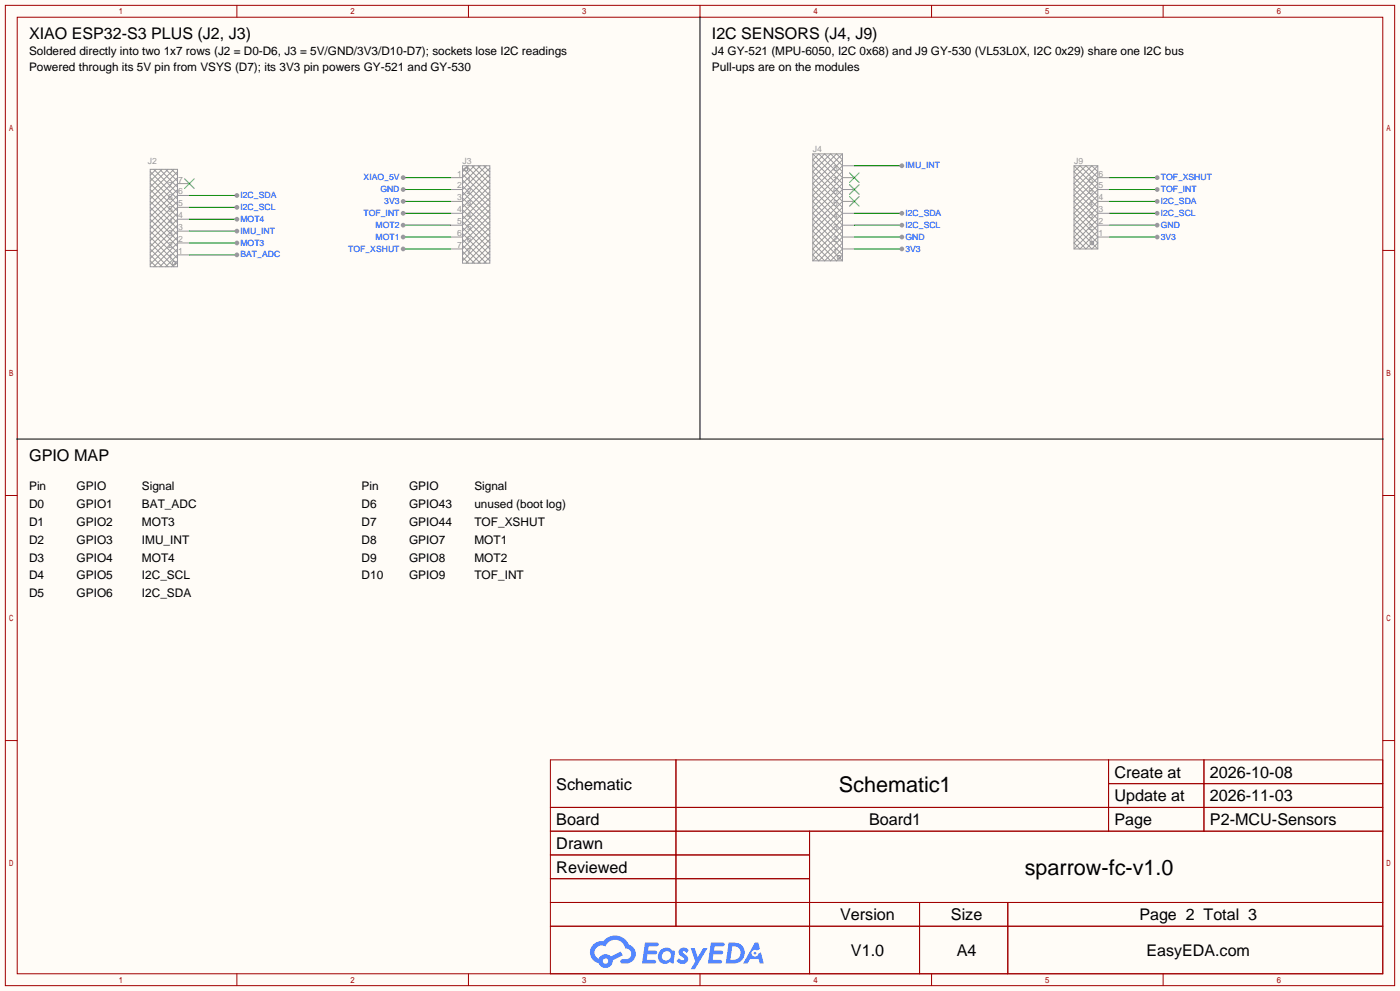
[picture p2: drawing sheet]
<svg xmlns="http://www.w3.org/2000/svg" width="299mm" height="212mm" viewBox="0 0 299 212" stroke-linecap="round" stroke-linejoin="round" font-family="sans-serif">
<path d="M0 0h299.5v211.8h-299.5z" fill="#fffcf7"/>
<g fill="none" stroke="#a10000" stroke-width=".21">
<path d="M1.1 1.1h297.2v209.6h-297.2zM3.7 3.7h292.1v204.5h-292.1zM50.7 1.1v2.6M100.2 1.1v2.6M149.7 1.1v2.6M199.3 1.1v2.6M248.8 1.1v2.6M1.1 53.5h2.6M295.8 53.5h2.5M1.1 105.9h2.6M295.8 105.9h2.5M1.1 158.3h2.6"/>
<path d="M295.8 158.3h2.5M117.7 162.4h178.1v45.8h-178.1zM117.7 172.6h178.1M117.7 177.7h178.1M144.6 162.4v35.6M173.2 177.7v30.5M237.1 162.4v15.3M237.1 167.5h58.7M257.5 162.4v15.3M117.7 182.8h55.5M117.7 192.9h178.1M117.7 187.8h55.5"/>
<path d="M117.7 198h178.1M196.7 192.9v15.3M215.6 192.9v15.3M50.7 208.2v2.5M100.2 208.2v2.5M149.7 208.2v2.5M199.3 208.2v2.5M248.8 208.2v2.5"/>
</g>
<g fill="#5487ff">
<path d="M145.5 202.8a1.3 1.3 0 0 1 1.8 .3l-.4 .6a.54 .54 0 0 0-.9-.2l.1 .2a1.28 1.28 0 0 1 .8 2 1.53 1.53 0 0 1-2.2-.3l.5-.6 .8 .5a.31 .31 0 0 0 .4-.3 .31 .31 0 0 0-.3-.3 1.12 1.12 0 0 1-.6-1.9z"/>
<path d="M147.7 202.7h.9l.7 1.9 1.1-1.9h.9l-2.7 4.5h-.9l1-1.7z"/>
<path d="M138 201.5h1.6a1.31 1.31 0 0 1 1.2 .2 .4 .4 0 0 1-.3 .6h-1.8l-.1 .9h1.6a.4 .4 0 0 1 .4 .4 .4 .4 0 0 1-.4 .4h-1.7l-.2 1.2h1.4a.46 .46 0 0 1 .5 .1 .46 .46 0 0 1 .1 .5l-.3 .2h-2.7z"/>
<path d="M152.1 201.5h1.6a1.32 1.32 0 0 1 1.3 .2 .39 .39 0 0 1-.4 .6h-1.7l-.2 .9h1.7a.4 .4 0 0 1 .3 .4 .4 .4 0 0 1-.4 .4h-1.7l-.2 1.2h1.4a.46 .46 0 0 1 .5 .1 .46 .46 0 0 1 .1 .5l-.3 .2h-2.7z"/>
<path d="M161.5 201.5h.7l.4 1.3-.7 .4a.75 .75 0 0 0-1.1 .3 .75 .75 0 0 0 .5 1 .75 .75 0 0 0 .9-.6l.6-.3 .6 2.4h-.9l-.2-1h-1.9l-.5 1h-.9z"/>
<path d="M155.9 201.5l-.7 4.5h1.5a2.27 2.27 0 0 0 2.6-2.3 2.27 2.27 0 0 0-2.7-2.2zM156.6 202.3a1.5 1.5 0 0 1 1.8 1.5 1.5 1.5 0 0 1-1.9 1.4h-.3z"/>
<path d="M141.3 203.1a1.6 1.6 0 0 0-.3 2.3 1.6 1.6 0 0 0 2.3 .2l.8 .4 .3-2.5-.2-.3h-.4a1.58 1.58 0 0 0-2.5-.1zM141.9 203.6a.98 .98 0 0 1 1.6 .5 .98 .98 0 0 1-1.1 1.2 .94 .94 0 0 1-.8-.6 .94 .94 0 0 1 .3-1.1z"/>
<path d="M126.9 201.9a2.37 2.37 0 0 0 1.2 4 1.54 1.54 0 0 0 1.7 1 1.54 1.54 0 0 0 1.3-1.6l2.1-1.1-.5-.8-2 1.1a1.57 1.57 0 0 0-2.6 .4 1.5 1.5 0 0 1-.8-2.1 1.5 1.5 0 0 1 2.2-.5 2.23 2.23 0 0 1 2.3-1.4 2.23 2.23 0 0 1 2 1.8 1.16 1.16 0 0 1 1.2 1.1 1.16 1.16 0 0 1-1 1.3h-.7a.47 .47 0 0 0-.6 .3 .47 .47 0 0 0 .4 .6 2.17 2.17 0 0 0 2.5-1 2.17 2.17 0 0 0-.3-2.7l-.8-.4a3.2 3.2 0 0 0-5.4-.7l-1.2 .1zM129 205.4a.58 .58 0 0 1 1.1 0 .58 .58 0 0 1-1.1 0z"/>
<circle cx="161.5" cy="203.8" r=".28"/>
</g>
<g fill="none" stroke="#999" stroke-width=".21">
<path d="M173.9 32.9h6.3v22.9h-6.3zM173.9 32.9l6.3 6.3-6.3 6.4 6.3 6.3-3.8 3.9-2.5-2.6 6.3-6.3-6.3-6.4 6.3-6.3-1.3-1.3-5 5.1 6.3 6.3-6.3 6.4 5 5.1 1.3-1.3-6.3-6.4 6.3-6.3-6.3-6.4 2.5-2.5 3.8 3.8-6.3 6.4 6.3 6.3-6.3 6.4M180.2 38l-5.1-5.1-1.2 1.3 6.3 6.3M180.2 35.4l-2.5-2.5-3.8 3.8 6.3 6.4M180.2 32.9l-6.3 6.3 6.3 6.4M180.2 35.4l-6.3 6.4 6.3 6.3M180.2 38l-6.3 6.3 6.3 6.4M180.2 38h2.6M180.2 35.4h2.6M229.7 35.4h5.1v17.8h-5.1zM229.7 36.7l1.3-1.3 3.8 3.8-5.1 5.1 5.1 5.1-3.8 3.8-1.3-1.3 5.1-5-5.1-5.1 5.1-5.1-1.2-1.3-3.9 3.8 5.1 5.1-5.1 5.1 3.9 3.8 1.2-1.3-5.1-5 5.1-5.1zM229.7 35.4l5.1 5.1"/>
<path d="M234.8 38h2.6M234.8 38l-2.5-2.6-2.6 2.6 5.1 5.1M234.8 35.4l-5.1 5.1 5.1 5.1M234.8 38l-5.1 5.1 5.1 5M179.6 54.6l.2 .2M179.8 55.2l-.2 .1M180.2 40.5l-6.3 6.4 6.3 6.3M180.2 43.1l-6.3 6.3 6.3 6.4M180.2 45.6l-6.3 6.3 3.8 3.9 2.5-2.6M180.2 48.1l-6.3 6.4 1.2 1.3 5.1-5.1M180.2 53.2h2.6M180.2 50.7h2.6"/>
<path d="M180.2 48.1h2.6M180.2 45.6h2.6M180.2 43.1h2.6M180.2 40.5h2.6M233.7 51.6l.2 .2M233.9 52.1l-.2 .2M234.8 50.7h2.6M234.8 48.1h2.6M234.8 45.6h2.6M234.8 43.1h2.6M234.8 40.5h2.6M234.8 40.5l-5.1 5.1 5.1 5.1"/>
<path d="M234.8 43.1l-5.1 5 5.1 5.1M234.8 45.6l-5.1 5.1 2.6 2.5 2.5-2.5M234.8 48.1l-5.1 5.1"/>
<circle cx="179.5" cy="55" r=".38"/>
<circle cx="233.6" cy="51.9" r=".38"/>
</g>
<path d="M181.7 39.5l2.1 2M181.7 37l2.1 2M183.8 39.5l-2.1 2M183.8 37l-2.1 2M181.7 42l2.1 2.1M183.8 42l-2.1 2.1" fill="none" stroke="#3c3" stroke-width=".21"/>
<path d="M182.8 53.2h10.1" fill="none" stroke="#008700" stroke-width=".21"/>
<circle cx="192.9" cy="53.2" r=".51" fill="#999"/>
<path d="M182.8 50.7h10.1" fill="none" stroke="#008700" stroke-width=".21"/>
<circle cx="192.9" cy="50.7" r=".51" fill="#999"/>
<path d="M182.8 48.1h10.1" fill="none" stroke="#008700" stroke-width=".21"/>
<circle cx="192.9" cy="48.1" r=".51" fill="#999"/>
<path d="M182.8 45.6h10.1" fill="none" stroke="#008700" stroke-width=".21"/>
<circle cx="192.9" cy="45.6" r=".51" fill="#999"/>
<path d="M182.8 35.4h10.1" fill="none" stroke="#008700" stroke-width=".21"/>
<circle cx="192.9" cy="35.4" r=".51" fill="#999"/>
<path d="M237.4 50.7h10.1" fill="none" stroke="#008700" stroke-width=".21"/>
<circle cx="247.5" cy="50.7" r=".51" fill="#999"/>
<path d="M237.4 48.1h10.1" fill="none" stroke="#008700" stroke-width=".21"/>
<circle cx="247.5" cy="48.1" r=".51" fill="#999"/>
<path d="M237.4 45.6h10.1" fill="none" stroke="#008700" stroke-width=".21"/>
<circle cx="247.5" cy="45.6" r=".51" fill="#999"/>
<path d="M237.4 43.1h10.1" fill="none" stroke="#008700" stroke-width=".21"/>
<circle cx="247.5" cy="43.1" r=".51" fill="#999"/>
<path d="M237.4 40.5h10.1" fill="none" stroke="#008700" stroke-width=".21"/>
<circle cx="247.5" cy="40.5" r=".51" fill="#999"/>
<path d="M237.4 38h10.1" fill="none" stroke="#008700" stroke-width=".21"/>
<circle cx="247.5" cy="38" r=".51" fill="#999"/>
<g fill="none" stroke="#999" stroke-width=".21">
<path d="M32.1 36.2h5.9v20.8h-5.9zM32.1 39.2l5.9 5.9M32.1 38l5.9 5.8M32.1 36.7l5.9 5.8M32.9 36.2l5.1 5.1M33.4 36.2l-1.3 1.3M34.2 36.2l3.8 3.8M34.7 36.2l-2.6 2.5M35.4 36.2l2.6 2.5M35.9 36.2l-3.8 3.8M36.7 36.2l1.3 1.3M37.2 36.2l-5.1 5.1"/>
<path d="M38 36.7l-5.9 5.8M38 38l-5.9 5.8M40.5 39.2h-2.5l-5.9 5.9M32.1 55.8l1.3 1.2M32.1 54.5l2.6 2.5M32.1 53.2l3.8 3.8M32.1 51.9l5.1 5.1M32.1 50.7l5.9 5.8M32.1 49.4l5.9 5.8M32.1 48.1l5.9 5.9M32.1 46.9l5.9 5.8M32.1 45.6l5.9 5.8"/>
<path d="M32.1 44.3l5.9 5.9M32.1 43.1l5.9 5.8M32.1 41.8l5.9 5.8M32.1 40.5l5.9 5.9M37.6 56.4l-.2 .2M38 40.5l-5.9 5.9M38 43.1l-5.9 5.8M38 45.6l-5.9 5.8M38 48.1l-5.9 5.9M38 50.7l-5.9 5.8M38 53.2l-3.8 3.8M38 55.8l-1.3 1.2"/>
<path d="M40.5 41.8h-2.5l-5.9 5.8M40.5 44.3h-2.5l-5.9 5.9M40.5 46.9h-2.5l-5.9 5.8M40.5 49.4h-2.5l-5.9 5.8M40.5 51.9h-2.5l-5.1 5.1M40.5 54.5h-2.5l-2.6 2.5"/>
<circle cx="37.2" cy="56.3" r=".38"/>
</g>
<path d="M39.5 38.2l2 2.1M41.5 38.2l-2 2.1" fill="none" stroke="#3c3" stroke-width=".21"/>
<path d="M40.5 54.5h10.2" fill="none" stroke="#008700" stroke-width=".21"/>
<circle cx="50.7" cy="54.5" r=".51" fill="#999"/>
<path d="M40.5 51.9h10.2" fill="none" stroke="#008700" stroke-width=".21"/>
<circle cx="50.7" cy="51.9" r=".51" fill="#999"/>
<path d="M40.5 49.4h10.2" fill="none" stroke="#008700" stroke-width=".21"/>
<circle cx="50.7" cy="49.4" r=".51" fill="#999"/>
<path d="M40.5 46.9h10.2" fill="none" stroke="#008700" stroke-width=".21"/>
<circle cx="50.7" cy="46.9" r=".51" fill="#999"/>
<path d="M40.5 44.3h10.2" fill="none" stroke="#008700" stroke-width=".21"/>
<circle cx="50.7" cy="44.3" r=".51" fill="#999"/>
<path d="M40.5 41.8h10.2" fill="none" stroke="#008700" stroke-width=".21"/>
<circle cx="50.7" cy="41.8" r=".51" fill="#999"/>
<g fill="none" stroke="#999" stroke-width=".21">
<path d="M98.9 35.4h5.9v20.9h-5.9zM98.9 39.8l5.9 5.8M98.9 38.5l5.9 5.8M98.9 37.2l5.9 5.9M98.9 35.9l5.9 5.9M99.7 35.4l5.1 5.1M99.9 35.9l.1 .1M100 36.4l-.1 .1M100.2 35.4l-1.3 1.3M101 35.4l3.8 3.8M101.5 35.4l-2.6 2.6h-2.5M102.2 35.4l2.6 2.6"/>
<path d="M102.7 35.4l-3.8 3.8M103.5 35.4l1.3 1.3M104 35.4l-5.1 5.1h-2.5M104.8 35.9l-5.9 5.9M104.8 37.2l-5.9 5.9h-2.5M104.8 38.5l-5.9 5.8M104.8 39.8l-5.9 5.8h-2.5M98.9 55l1.3 1.3M98.9 53.7l2.6 2.6M98.9 52.5l3.8 3.8M98.9 51.2l5.1 5.1M98.9 49.9l5.9 5.9"/>
<path d="M98.9 48.6l5.9 5.9M98.9 47.4l5.9 5.8M98.9 46.1l5.9 5.8M98.9 44.8l5.9 5.9M98.9 43.6l5.9 5.8M98.9 42.3l5.9 5.8M98.9 41l5.9 5.9M104.8 41l-5.9 5.9M104.8 42.3l-5.9 5.8h-2.5M104.8 43.6l-5.9 5.8M104.8 44.8l-5.9 5.9h-2.5M104.8 46.1l-5.9 5.8"/>
<path d="M104.8 47.4l-5.9 5.8h-2.5M104.8 48.6l-5.9 5.9M104.8 49.9l-5.9 5.9M104.8 51.2l-5.1 5.1M104.8 52.5l-3.8 3.8M104.8 53.7l-2.6 2.6M104.8 55l-1.3 1.3"/>
<circle cx="99.7" cy="36.2" r=".38"/>
</g>
<path d="M86.2 38h10.2" fill="none" stroke="#008700" stroke-width=".21"/>
<circle cx="86.2" cy="38" r=".51" fill="#999"/>
<path d="M86.2 40.5h10.2" fill="none" stroke="#008700" stroke-width=".21"/>
<circle cx="86.2" cy="40.5" r=".51" fill="#999"/>
<path d="M86.2 43.1h10.2" fill="none" stroke="#008700" stroke-width=".21"/>
<circle cx="86.2" cy="43.1" r=".51" fill="#999"/>
<path d="M86.2 45.6h10.2" fill="none" stroke="#008700" stroke-width=".21"/>
<circle cx="86.2" cy="45.6" r=".51" fill="#999"/>
<path d="M86.2 48.1h10.2" fill="none" stroke="#008700" stroke-width=".21"/>
<circle cx="86.2" cy="48.1" r=".51" fill="#999"/>
<path d="M86.2 50.7h10.2" fill="none" stroke="#008700" stroke-width=".21"/>
<circle cx="86.2" cy="50.7" r=".51" fill="#999"/>
<path d="M86.2 53.2h10.2" fill="none" stroke="#008700" stroke-width=".21"/>
<circle cx="86.2" cy="53.2" r=".51" fill="#999"/>
<path d="M149.7 3.6v90.3M3.6 93.9h292.3" fill="none" stroke="#000" stroke-width=".21"/>
<g font-size="4.6">
<text x="179.4" y="169.4">Schematic1</text>
<text x="219.2" y="187.1">sparrow-fc-v1.0</text>
</g>
<g font-size="3.5">
<text x="6.2" y="98.5">GPIO MAP</text>
<text x="238.4" y="166.2">Create at</text>
<text x="258.8" y="166.2">2026-10-08</text>
<text x="119" y="168.8">Schematic</text>
<text x="238.4" y="171.3">Update at</text>
<text x="258.8" y="171.3">2026-11-03</text>
<text x="119" y="176.4">Board</text>
<text x="185.9" y="176.4">Board1</text>
<text x="258.8" y="176.4">P2-MCU-Sensors</text>
<text x="119" y="181.5">Drawn</text>
<text x="119" y="186.6">Reviewed</text>
<text x="179.7" y="196.7">Version</text>
<text x="203.4" y="196.7">Size</text>
<text x="182" y="204.3">V1.0</text>
<text x="204.7" y="204.3">A4</text>
</g>
<g font-size="3.4">
<text x="6.2" y="8.3">XIAO ESP32-S3 PLUS (J2, J3)</text>
<text x="152.3" y="8.3">I2C SENSORS (J4, J9)</text>
<text x="238.4" y="176.4">Page</text>
<text x="243.7" y="196.7">Page 2 Total 3</text>
<text x="245.3" y="204.3">EasyEDA.com</text>
</g>
<g font-size="2.5">
<text x="6.2" y="11.8">Soldered directly into two 1x7 rows (J2 = D0-D6, J3 = 5V/GND/3V3/D10-D7); sockets lose I2C readings</text>
<text x="152.3" y="11.8">J4 GY-521 (MPU-6050, I2C 0x68) and J9 GY-530 (VL53L0X, I2C 0x29) share one I2C bus</text>
<text x="6.2" y="15.1">Powered through its 5V pin from VSYS (D7); its 3V3 pin powers GY-521 and GY-530</text>
<text x="152.3" y="15.2">Pull-ups are on the modules</text>
<text x="6.2" y="104.8">Pin</text>
<text x="16.4" y="104.8">GPIO</text>
<text x="30.4" y="104.8">Signal</text>
<text x="77.3" y="104.8">Pin</text>
<text x="87.5" y="104.8">GPIO</text>
<text x="101.5" y="104.8">Signal</text>
<text x="6.2" y="108.6">D0</text>
<text x="6.2" y="112.4">D1</text>
<text x="16.4" y="108.6">GPIO1</text>
<text x="16.4" y="112.4">GPIO2</text>
<text x="30.4" y="108.6">BAT_ADC</text>
<text x="30.4" y="112.4">MOT3</text>
<text x="77.3" y="108.6">D6</text>
<text x="77.3" y="112.4">D7</text>
<text x="87.5" y="108.6">GPIO43</text>
<text x="87.5" y="112.4">GPIO44</text>
<text x="101.5" y="108.6">unused (boot log)</text>
<text x="101.5" y="112.4">TOF_XSHUT</text>
<text x="6.2" y="116.3">D2</text>
<text x="16.4" y="116.3">GPIO3</text>
<text x="30.4" y="116.3">IMU_INT</text>
<text x="77.3" y="116.3">D8</text>
<text x="87.5" y="116.3">GPIO7</text>
<text x="101.5" y="116.3">MOT1</text>
<text x="6.2" y="120.1">D3</text>
<text x="6.2" y="123.9">D4</text>
<text x="16.4" y="120.1">GPIO4</text>
<text x="16.4" y="123.9">GPIO5</text>
<text x="30.4" y="120.1">MOT4</text>
<text x="30.4" y="123.9">I2C_SCL</text>
<text x="77.3" y="120.1">D9</text>
<text x="77.3" y="123.9">D10</text>
<text x="87.5" y="120.1">GPIO8</text>
<text x="87.5" y="123.9">GPIO9</text>
<text x="101.5" y="120.1">MOT2</text>
<text x="101.5" y="123.9">TOF_INT</text>
<text x="6.2" y="127.7">D5</text>
<text x="16.4" y="127.7">GPIO6</text>
<text x="30.4" y="127.7">I2C_SDA</text>
</g>
<g font-size="1.8" fill="#999">
<text x="31.6" y="35">J2</text>
<text x="98.9" y="35">J3</text>
<text x="173.9" y="32.4">J4</text>
<text x="229.7" y="35">J9</text>
<text x="36" y="40.3">7</text>
<text x="38.1" y="41.6">6</text>
<text x="38.1" y="39">7</text>
<text x="97.8" y="37.7">1</text>
<text x="97.8" y="40.3">2</text>
<text x="99.9" y="39">1</text>
<text x="99.9" y="41.6">2</text>
<text x="178.2" y="41.6">6</text>
<text x="178.2" y="39">7</text>
<text x="178.2" y="36.5">8</text>
<text x="232.9" y="41.6">5</text>
<text x="232.9" y="39">6</text>
<text x="234.9" y="40.3">5</text>
<text x="234.9" y="37.7">6</text>
<text x="36" y="47.9">4</text>
<text x="36" y="45.4">5</text>
<text x="36" y="42.8">6</text>
<text x="38.1" y="46.6">4</text>
<text x="38.1" y="44.1">5</text>
<text x="97.8" y="42.8">3</text>
<text x="97.8" y="45.4">4</text>
<text x="97.8" y="47.9">5</text>
<text x="99.9" y="44.1">3</text>
<text x="99.9" y="46.6">4</text>
<text x="178.2" y="46.6">4</text>
<text x="178.2" y="44.1">5</text>
<text x="232.9" y="46.6">3</text>
<text x="232.9" y="44.1">4</text>
<text x="234.9" y="47.9">2</text>
<text x="234.9" y="45.4">3</text>
<text x="234.9" y="42.8">4</text>
<text x="36" y="53">2</text>
<text x="36" y="50.4">3</text>
<text x="38.1" y="51.7">2</text>
<text x="38.1" y="49.2">3</text>
<text x="97.8" y="50.4">6</text>
<text x="97.8" y="53">7</text>
<text x="99.9" y="49.2">5</text>
<text x="99.9" y="51.7">6</text>
<text x="178.2" y="51.7">2</text>
<text x="178.2" y="49.2">3</text>
<text x="232.9" y="51.7">1</text>
<text x="232.9" y="49.2">2</text>
<text x="234.9" y="50.4">1</text>
<text x="36" y="55.5">1</text>
<text x="38.1" y="54.3">1</text>
<text x="99.9" y="54.3">7</text>
<text x="178.2" y="54.3">1</text>
</g>
<g font-size="1.8" fill="#00f">
<text x="193.7" y="36">IMU_INT</text>
<text x="77.8" y="38.5">XIAO_5V</text>
<text x="81.4" y="41.1">GND</text>
<text x="248.3" y="41.1">TOF_INT</text>
<text x="248.3" y="38.5">TOF_XSHUT</text>
<text x="51.4" y="47.4">MOT4</text>
<text x="51.4" y="44.9">I2C_SCL</text>
<text x="51.4" y="42.3">I2C_SDA</text>
<text x="77.8" y="46.1">TOF_INT</text>
<text x="82.2" y="43.6">3V3</text>
<text x="193.7" y="46.1">I2C_SDA</text>
<text x="248.3" y="46.1">I2C_SCL</text>
<text x="248.3" y="43.6">I2C_SDA</text>
<text x="51.4" y="52.5">MOT3</text>
<text x="51.4" y="50">IMU_INT</text>
<text x="74.5" y="53.8">TOF_XSHUT</text>
<text x="80.3" y="48.7">MOT2</text>
<text x="80.3" y="51.2">MOT1</text>
<text x="193.7" y="53.8">3V3</text>
<text x="193.7" y="51.2">GND</text>
<text x="193.7" y="48.7">I2C_SCL</text>
<text x="248.3" y="51.2">3V3</text>
<text x="248.3" y="48.7">GND</text>
<text x="51.4" y="55">BAT_ADC</text>
</g>
</svg>
